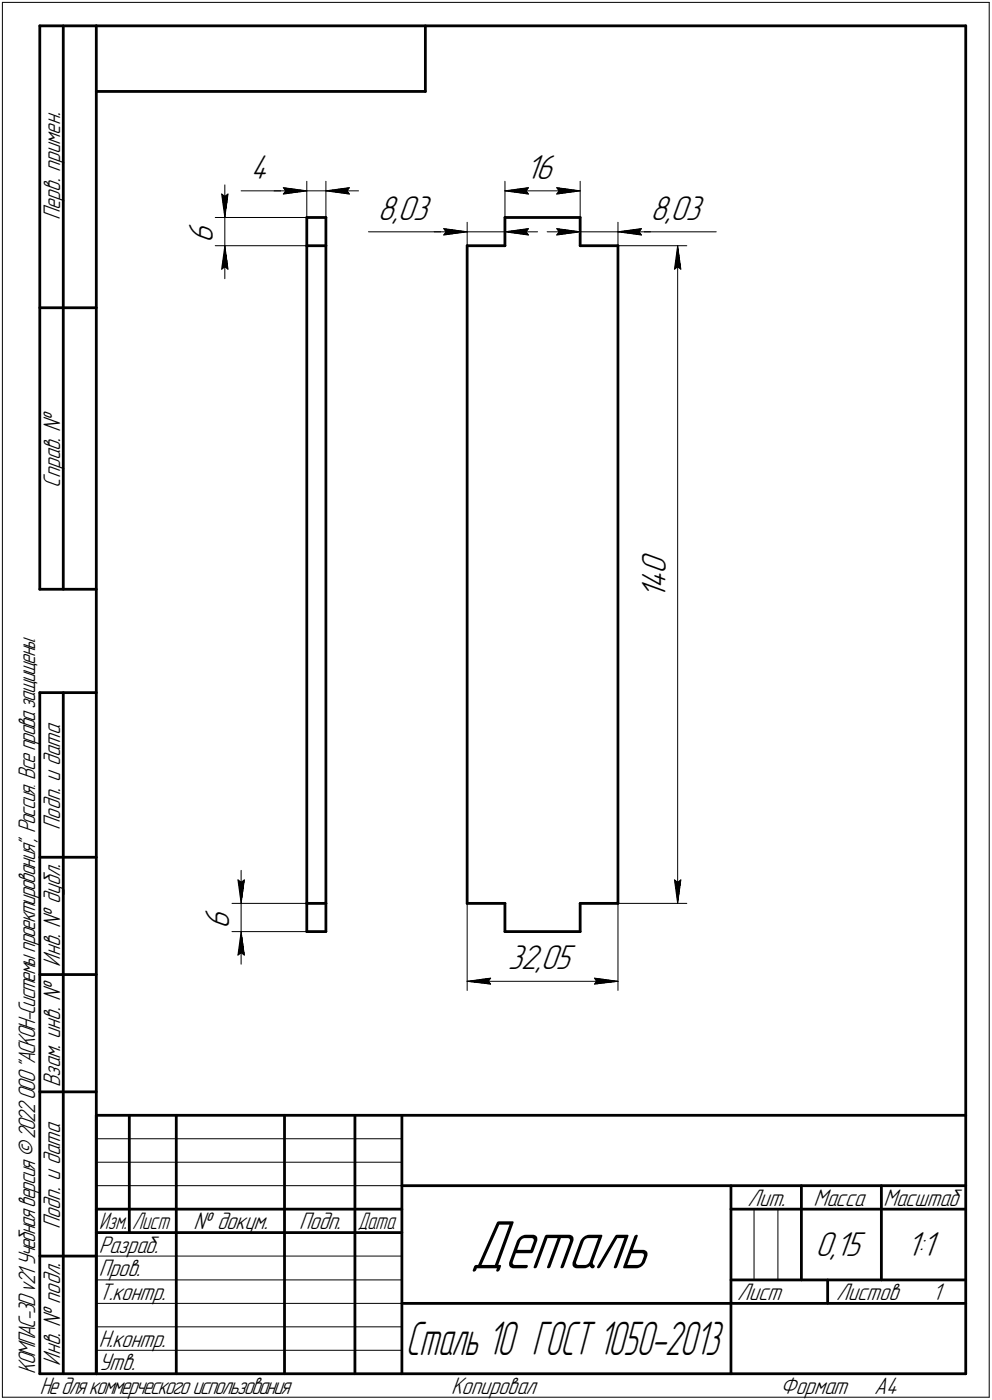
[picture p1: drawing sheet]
<svg xmlns="http://www.w3.org/2000/svg" width="211mm" height="298mm" viewBox="0 0 211 298" stroke-linecap="round" stroke-linejoin="round" font-family="sans-serif">
<g fill="none" stroke="#000" stroke-width=".59">
<path d="M8.5 5.5v120zM8.5 5.5h12zM13.5 5.5v120zM20.5 5.5v287zM20.5 5.5h185zM20.5 19.5h70zM90.5 5.5v14zM205.5 5.5v287zM65.3 52.3v140.1zM65.3 46.3v6zM65.3 52.3h4zM65.3 46.3h4z"/>
<path d="M69.3 52.3v140.1zM69.3 46.3v6zM99.4 52.3v140.1zM99.4 52.3h8zM107.4 46.3v6zM107.4 46.3h16zM123.4 52.3h8.1zM123.4 46.3v6zM131.5 52.3v140.1zM8.5 65.5h12zM8.5 125.5h12zM8.5 147.5v145z"/>
<path d="M8.5 147.5h12zM13.5 147.5v145zM8.5 182.5h12zM65.3 192.4h4zM65.3 198.4h4zM65.3 192.4v6zM69.3 192.4v6zM99.4 192.4h8zM107.4 198.4h16zM107.4 192.4v6zM123.4 192.4h8.1zM123.4 192.4v6z"/>
<path d="M8.5 207.5h12zM8.5 232.5h12zM20.5 237.5h185zM20.5 237.5v55zM27.5 237.5v25zM37.5 237.5v55zM60.5 237.5v55zM75.5 237.5v55zM85.5 237.5v55zM20.5 257.5h65zM85.5 252.5h120zM155.5 252.5v40z"/>
<path d="M155.5 257.5h15zM170.5 252.5v20zM170.5 257.5h35zM187.5 252.5v20zM8.5 267.5h12zM20.5 262.5h65zM85.5 277.5h70zM155.5 277.5h50zM155.5 272.5h50zM176.1 272.5v5zM8.5 292.5h12zM20.5 292.5h185z"/>
</g>
<g fill="none" stroke="#000" stroke-width=".21">
<path d="M.5 .5v297zM.5 .5h210zM210.5 .5v297zM47.8 39.4v6.9zM60.3 40l5 .6zM60.3 40l.5 .6zM65.3 38.6v7.7zM69.3 38.6v7.7zM74.3 40l-.5 .6zM107.4 38.6v7.7zM112.4 40l-.5 .6zM118.4 40l.6 .6z"/>
<path d="M118.4 40l5 .6zM123.4 38.6v7.7zM45.8 46.3h19.5zM45.8 52.3h19.5zM47.2 41.3l.6 .5zM47.2 41.3l.6 5zM47.2 57.3l.6-.5zM47.8 41.8l.7-.5zM47.8 52.3l-.6 5zM47.8 56.8l.7 .5zM47.8 52.3l.7 5zM47.8 52.3v7.1z"/>
<path d="M47.8 46.3v6zM48.5 41.3l-.7 5zM51.3 40.6h9zM58.3 40.6h7zM60.3 40.6h5zM60.3 41.3l5-.7zM60.8 40.6l-.5 .7zM65.3 40.6h4zM69.3 40.6l5 .7zM69.3 40.6l5-.6zM69.3 40.6h7zM73.8 40.6l.5 .7z"/>
<path d="M78.4 49.4h16zM92.4 49.4h7zM94.4 49.4h5zM94.4 48.7l5 .7zM94.4 48.7l.5 .7zM94.4 50l5-.6zM94.9 49.4l-.5 .6zM99.4 47.3v5zM99.4 49.4h8zM107.4 47.3v5zM107.4 40.6l5-.6zM107.4 40.6l5 .7z"/>
<path d="M107.4 40.6h16zM107.4 49.4l5 .6zM107.4 49.4l5-.7zM107.4 49.4h7zM111.9 40.6l.5 .7zM111.9 49.4l.5 .6zM112.4 48.7l-.5 .7zM116.4 49.4h7zM118.4 41.3l5-.7zM118.4 48.7l5 .7zM118.4 48.7l.6 .7zM118.4 50l5-.6z"/>
<path d="M119 40.6l-.6 .7zM119 49.4l-.6 .6zM123.4 47.3v5zM123.4 49.4h8.1zM131.5 49.4h4.9zM131.5 47.3v5zM131.5 52.3h14.6zM131.5 49.4l5 .6zM131.5 49.4l5-.7zM131.5 49.4h6.9zM136 49.4l.5 .6zM136.4 49.4h16z"/>
<path d="M136.5 48.7l-.5 .7zM143.5 57.3l.7-.5zM144.2 52.3l.7 5zM144.2 56.8l.7 .5zM144.2 52.3l-.7 5zM144.2 52.3v140.1zM49.4 192.4h15.9zM49.4 198.4h15.9zM50.6 187.4l.7 .5zM50.6 187.4l.7 5zM51.3 187.9l.7-.5zM51.3 185.3v7.1z"/>
<path d="M51.3 198.4l-.7 5zM51.3 198.4l.7 5zM51.3 198.4v6.9zM51.3 192.4v6zM52 187.4l-.7 5zM99.4 192.4v18.5zM131.5 192.4v18.5zM131.5 192.4h14.6zM143.5 187.4l.7 5zM143.5 187.4l.7 .5zM144.2 187.9l.7-.5zM144.9 187.4l-.7 5z"/>
<path d="M50.6 203.4l.7-.5zM51.3 202.9l.7 .5zM99.4 209l5-.7zM99.4 209l5 .5zM99.4 209h32.1zM103.9 209l.5 .5zM104.4 208.3l-.5 .7zM126.5 209.5l5-.5zM126.5 208.3l.4 .7zM126.5 208.3l5 .7zM126.9 209l-.4 .5zM20.5 247.5h65z"/>
<path d="M20.5 252.5h65zM20.5 242.5h65zM160.4 257.5v15zM165.5 257.5v15zM20.5 267.5h65zM20.5 272.5h65zM20.5 277.5h65zM.5 297.5h210zM20.5 282.5h65zM20.5 287.5h65z"/>
</g>
<g fill="#fff" stroke="#fff" stroke-width=".21">
<path d="M53.3 32.5h5zM53.3 32.6h5zM53.3 32.7h5zM53.3 32.8h5zM53.3 32.9h5zM53.3 32.9h5zM53.3 33h5zM53.3 33.1h5zM53.3 33.2h5zM53.3 33.3h5zM53.3 33.4h5zM53.3 33.4h5zM53.3 33.5h5zM53.3 33.6h5zM53.3 33.7h5zM53.3 33.8h5zM53.3 33.9h5zM53.3 34h5zM53.3 34h5zM53.3 34.1h5zM53.3 34.2h5zM53.3 34.3h5zM53.3 34.4h5zM53.3 34.5h5zM53.3 34.5h5zM53.3 34.6h5zM53.3 34.7h5zM53.3 34.8h5zM53.3 34.9h5zM53.3 35h5zM53.3 35.1h5zM53.3 35.1h5zM53.3 35.2h5zM53.3 35.3h5zM53.3 35.4h5zM53.3 35.5h5zM53.3 35.6h5zM53.3 35.6h5zM53.3 35.7h5zM53.3 35.8h5zM53.3 35.9h5zM53.3 36h5zM53.3 36.1h5zM53.3 36.2h5zM53.3 36.2h5zM53.3 36.3h5zM53.3 36.4h5zM53.3 36.5h5zM53.3 36.6h5zM53.3 36.7h5zM53.3 36.7h5zM53.3 36.8h5zM53.3 36.9h5zM53.3 37h5zM53.3 37.1h5zM53.3 37.2h5zM53.3 37.3h5zM53.3 37.3h5zM53.3 37.4h5zM53.3 37.5h5zM53.3 37.6h5zM53.3 37.7h5zM53.3 37.8h5zM53.3 37.8h5zM53.3 37.9h5zM53.3 38h5zM53.3 38.1h5zM53.3 38.2h5zM53.3 38.3h5zM53.3 38.4h5zM53.3 38.4h5zM53.3 38.5h5zM53.3 38.6h5zM53.3 38.7h5zM53.3 38.8h5zM53.3 38.9h5zM53.3 38.9h5zM53.3 39h5zM53.3 39.1h5zM53.3 39.2h5zM53.3 39.3h5zM53.3 39.4h5zM53.3 39.5h5zM53.3 39.5h5z"/>
<path d="M59.9 39.5h.6zM59.9 39.5h1.2zM59.9 39.6h1.8zM59.9 39.7h2.4zM59.9 39.8h3zM59.9 39.9h3.6zM59.9 40h3.9zM59.9 40h4zM59.9 40.1h4.2zM59.9 40.2h4.4zM59.9 40.3h4.6zM59.9 40.4h4.8zM59.9 40.5h5zM59.9 40.6h5.2zM59.9 40.6h5.4zM59.9 40.7h5.2zM59.9 40.8h5zM59.9 40.9h4.8zM59.9 41h4.6zM59.9 41.1h4.4zM59.9 41.1h4.2zM59.9 41.2h4zM59.9 41.3h3.9zM59.9 41.4h3.6zM59.9 41.5h2.9zM59.9 41.6h2.2zM59.9 41.7h1.5zM59.9 41.7h.7z"/>
<path d="M74.3 39.5h.5zM73.7 39.5h1.1zM73 39.6h1.8zM72.4 39.7h2.4zM71.8 39.8h3zM71.1 39.9h3.7zM71 40h3.8zM70.8 40h4zM70.5 40.1h4.3zM70.4 40.2h4.4zM70.2 40.3h4.6zM69.9 40.4h4.9zM69.8 40.5h5zM69.6 40.6h5.2zM69.3 40.6h5.5zM69.6 40.7h5.2zM69.8 40.8h5zM69.9 40.9h4.9zM70.2 41h4.6zM70.4 41.1h4.4zM70.5 41.1h4.3zM70.8 41.2h4zM71 41.3h3.8zM71.1 41.4h3.7zM71.9 41.5h2.9zM72.6 41.6h2.2zM73.4 41.7h1.4zM74.2 41.7h.6z"/>
<path d="M39.7 46.8h7.1zM39.7 46.9h7.1zM39.7 47h7.1zM39.7 47.1h7.1zM39.7 47.2h7.1zM39.7 47.2h7.1zM39.7 47.3h7.1zM39.7 47.4h7.1zM39.7 47.5h7.1zM39.7 47.6h7.1zM39.7 47.7h7.1zM39.7 47.8h7.1zM39.7 47.8h7.1zM39.7 47.9h7.1zM39.7 48h7.1zM39.7 48.1h7.1zM39.7 48.2h7.1zM39.7 48.3h7.1zM39.7 48.3h7.1zM39.7 48.4h7.1zM39.7 48.5h7.1zM39.7 48.6h7.1zM39.7 48.7h7.1zM39.7 48.8h7.1zM39.7 48.9h7.1zM39.7 48.9h7.1zM39.7 49h7.1zM39.7 49.1h7.1zM39.7 49.2h7.1zM39.7 49.3h7.1zM39.7 49.4h7.1zM39.7 49.4h7.1zM39.7 49.5h7.1zM39.7 49.6h7.1zM39.7 49.7h7.1zM39.7 49.8h7.1zM39.7 49.9h7.1zM39.7 50h7.1zM39.7 50h7.1zM39.7 50.1h7.1zM39.7 50.2h7.1zM39.7 50.3h7.1zM39.7 50.4h7.1zM39.7 50.5h7.1zM39.7 50.5h7.1zM39.7 50.6h7.1zM39.7 50.7h7.1zM39.7 50.8h7.1zM39.7 50.9h7.1zM39.7 51h7.1zM39.7 51.1h7.1zM39.7 51.1h7.1zM39.7 51.2h7.1zM39.7 51.3h7.1zM39.7 51.4h7.1zM39.7 51.5h7.1zM39.7 51.6h7.1zM39.7 51.6h7.1zM39.7 51.7h7.1z"/>
<path d="M46.6 40.8h2.4zM46.7 40.9h2.3zM46.7 41h2.3zM46.7 41.1h2.3zM46.7 41.1h2.3zM46.7 41.2h2.3zM46.7 41.3h2.3zM46.7 41.4h2.3zM46.7 41.5h2.3zM46.7 41.6h2.2zM46.7 41.7h2.2zM46.7 41.7h2.2zM46.7 41.8h2.2zM46.7 41.9h2.2zM46.7 42h2.2zM46.8 42.1h2.1zM46.8 42.2h2.1zM46.8 42.2h2.1zM46.8 42.3h2.1zM46.8 42.4h2.1zM46.8 42.5h2.1zM46.8 42.6h2.1zM46.8 42.7h2.1zM46.9 42.8h2zM46.9 42.8h2zM46.9 42.9h2zM46.9 43h2zM46.9 43.1h1.9zM46.9 43.2h1.9zM46.9 43.3h1.9zM47 43.3h1.8zM47 43.4h1.8zM47 43.5h1.8zM47 43.6h1.8zM47 43.7h1.8zM47 43.8h1.8zM47 43.9h1.7zM47.1 43.9h1.6zM47.1 44h1.6zM47.1 44.1h1.6zM47.1 44.2h1.6zM47.1 44.3h1.6zM47.1 44.4h1.6zM47.1 44.4h1.6zM47.1 44.5h1.5zM47.2 44.6h1.4zM47.2 44.7h1.4zM47.2 44.8h1.3zM47.2 44.9h1.3zM47.3 45h1.1zM47.3 45h1.1zM47.3 45.1h1zM47.4 45.2h.9zM47.4 45.3h.9zM47.5 45.4h.8zM47.5 45.5h.8zM47.6 45.6h.6zM47.6 45.6h.6zM47.6 45.7h.5zM47.7 45.8h.4zM47.7 45.9h.4zM47.8 46h.2zM47.8 46.1h.2z"/>
<path d="M47.8 52.6h.2zM47.8 52.7h.2zM47.7 52.7h.4zM47.7 52.8h.4zM47.6 52.9h.5zM47.6 53h.6zM47.6 53.1h.6zM47.5 53.2h.8zM47.5 53.3h.8zM47.4 53.3h.9zM47.4 53.4h.9zM47.3 53.5h1zM47.3 53.6h1.1zM47.3 53.7h1.1zM47.2 53.8h1.3zM47.2 53.8h1.3zM47.2 53.9h1.4zM47.2 54h1.4zM47.1 54.1h1.5zM47.1 54.2h1.6zM47.1 54.3h1.6zM47.1 54.4h1.6zM47.1 54.4h1.6zM47.1 54.5h1.6zM47.1 54.6h1.6zM47.1 54.7h1.6zM47 54.8h1.7zM47 54.9h1.8zM47 54.9h1.8zM47 55h1.8zM47 55.1h1.8zM47 55.2h1.8zM47 55.3h1.8zM46.9 55.4h1.9zM46.9 55.5h1.9zM46.9 55.5h1.9zM46.9 55.6h2zM46.9 55.7h2zM46.9 55.8h2zM46.9 55.9h2zM46.8 56h2.1zM46.8 56h2.1zM46.8 56.1h2.1zM46.8 56.2h2.1zM46.8 56.3h2.1zM46.8 56.4h2.1zM46.8 56.5h2.1zM46.8 56.6h2.1zM46.7 56.6h2.2zM46.7 56.7h2.2zM46.7 56.8h2.2zM46.7 56.9h2.2zM46.7 57h2.2zM46.7 57.1h2.2zM46.7 57.1h2.3zM46.7 57.2h2.3zM46.7 57.3h2.3zM46.7 57.4h2.3zM46.7 57.5h2.3zM46.7 57.6h2.3zM46.7 57.7h2.3zM46.7 57.7h2.3z"/>
<path d="M43.2 192.9h7.1zM43.2 193h7.1zM43.2 193h7.1zM43.2 193.1h7.1zM43.2 193.2h7.1zM43.2 193.3h7.1zM43.2 193.4h7.1zM43.2 193.5h7.1zM43.2 193.5h7.1zM43.2 193.6h7.1zM43.2 193.7h7.1zM43.2 193.8h7.1zM43.2 193.9h7.1zM43.2 194h7.1zM43.2 194.1h7.1zM43.2 194.1h7.1zM43.2 194.2h7.1zM43.2 194.3h7.1zM43.2 194.4h7.1zM43.2 194.5h7.1zM43.2 194.6h7.1zM43.2 194.6h7.1zM43.2 194.7h7.1zM43.2 194.8h7.1zM43.2 194.9h7.1zM43.2 195h7.1zM43.2 195.1h7.1zM43.2 195.2h7.1zM43.2 195.2h7.1zM43.2 195.3h7.1zM43.2 195.4h7.1zM43.2 195.5h7.1zM43.2 195.6h7.1zM43.2 195.7h7.1zM43.2 195.7h7.1zM43.2 195.8h7.1zM43.2 195.9h7.1zM43.2 196h7.1zM43.2 196.1h7.1zM43.2 196.2h7.1zM43.2 196.3h7.1zM43.2 196.3h7.1zM43.2 196.4h7.1zM43.2 196.5h7.1zM43.2 196.6h7.1zM43.2 196.7h7.1zM43.2 196.8h7.1zM43.2 196.8h7.1zM43.2 196.9h7.1zM43.2 197h7.1zM43.2 197.1h7.1zM43.2 197.2h7.1zM43.2 197.3h7.1zM43.2 197.4h7.1zM43.2 197.4h7.1zM43.2 197.5h7.1zM43.2 197.6h7.1zM43.2 197.7h7.1zM43.2 197.8h7.1z"/>
<path d="M50.1 186.9h2.5zM50.2 186.9h2.4zM50.2 187h2.4zM50.2 187.1h2.4zM50.2 187.2h2.4zM50.2 187.3h2.4zM50.2 187.4h2.4zM50.2 187.5h2.4zM50.2 187.5h2.3zM50.3 187.6h2.2zM50.3 187.7h2.2zM50.3 187.8h2.2zM50.3 187.9h2.2zM50.3 188h2.2zM50.3 188h2.2zM50.3 188.1h2.1zM50.3 188.2h2.1zM50.3 188.3h2.1zM50.4 188.4h2zM50.4 188.5h2zM50.4 188.6h2zM50.4 188.6h2zM50.4 188.7h1.9zM50.4 188.8h1.9zM50.4 188.9h1.9zM50.4 189h1.9zM50.4 189.1h1.9zM50.5 189.1h1.8zM50.5 189.2h1.8zM50.5 189.3h1.8zM50.5 189.4h1.7zM50.5 189.5h1.7zM50.5 189.6h1.7zM50.5 189.7h1.7zM50.5 189.7h1.7zM50.5 189.8h1.7zM50.5 189.9h1.7zM50.5 190h1.7zM50.5 190.1h1.7zM50.5 190.2h1.7zM50.5 190.2h1.7zM50.5 190.3h1.7zM50.5 190.4h1.7zM50.5 190.5h1.7zM50.5 190.6h1.6zM50.6 190.7h1.5zM50.6 190.8h1.5zM50.7 190.8h1.3zM50.7 190.9h1.3zM50.8 191h1.1zM50.8 191.1h1.1zM50.8 191.2h1zM50.9 191.3h.9zM50.9 191.3h.9zM51 191.4h.7zM51 191.5h.7zM51.1 191.6h.5zM51.1 191.7h.5zM51.1 191.8h.5zM51.1 191.9h.5zM51.1 191.9h.5zM51.2 192h.3zM51.2 192.1h.3z"/>
<path d="M51.2 198.6h.3zM51.2 198.7h.3zM51.1 198.8h.5zM51.1 198.9h.5zM51.1 199h.5zM51.1 199.1h.5zM51.1 199.1h.5zM51 199.2h.7zM51 199.3h.7zM50.9 199.4h.9zM50.9 199.5h.9zM50.8 199.6h1zM50.8 199.6h1.1zM50.8 199.7h1.1zM50.7 199.8h1.3zM50.7 199.9h1.3zM50.6 200h1.5zM50.6 200.1h1.5zM50.5 200.2h1.6zM50.5 200.2h1.7zM50.5 200.3h1.7zM50.5 200.4h1.7zM50.5 200.5h1.7zM50.5 200.6h1.7zM50.5 200.7h1.7zM50.5 200.7h1.7zM50.5 200.8h1.7zM50.5 200.9h1.7zM50.5 201h1.7zM50.5 201.1h1.7zM50.5 201.2h1.7zM50.5 201.3h1.7zM50.5 201.3h1.7zM50.5 201.4h1.8zM50.5 201.5h1.8zM50.5 201.6h1.8zM50.4 201.7h1.9zM50.4 201.8h1.9zM50.4 201.8h1.9zM50.4 201.9h1.9zM50.4 202h1.9zM50.4 202.1h2zM50.4 202.2h2zM50.4 202.3h2zM50.4 202.4h2zM50.3 202.4h2.1zM50.3 202.5h2.1zM50.3 202.6h2.1zM50.3 202.7h2.2zM50.3 202.8h2.2zM50.3 202.9h2.2zM50.3 202.9h2.2zM50.3 203h2.2zM50.3 203.1h2.2zM50.2 203.2h2.3zM50.2 203.3h2.4zM50.2 203.4h2.4zM50.2 203.5h2.4zM50.2 203.5h2.4zM50.2 203.6h2.4zM50.2 203.7h2.4zM50.2 203.8h2.4z"/>
<path d="M111.8 32.5h7.2zM111.8 32.6h7.2zM111.8 32.7h7.2zM111.8 32.8h7.2zM111.8 32.9h7.2zM111.8 32.9h7.2zM111.8 33h7.2zM111.8 33.1h7.2zM111.8 33.2h7.2zM111.8 33.3h7.2zM111.8 33.4h7.2zM111.8 33.4h7.2zM111.8 33.5h7.2zM111.8 33.6h7.2zM111.8 33.7h7.2zM111.8 33.8h7.2zM111.8 33.9h7.2zM111.8 34h7.2zM111.8 34h7.2zM111.8 34.1h7.2zM111.8 34.2h7.2zM111.8 34.3h7.2zM111.8 34.4h7.2zM111.8 34.5h7.2zM111.8 34.5h7.2zM111.8 34.6h7.2zM111.8 34.7h7.2zM111.8 34.8h7.2zM111.8 34.9h7.2zM111.8 35h7.2zM111.8 35.1h7.2zM111.8 35.1h7.2zM111.8 35.2h7.2zM111.8 35.3h7.2zM111.8 35.4h7.2zM111.8 35.5h7.2zM111.8 35.6h7.2zM111.8 35.6h7.2zM111.8 35.7h7.2zM111.8 35.8h7.2zM111.8 35.9h7.2zM111.8 36h7.2zM111.8 36.1h7.2zM111.8 36.2h7.2zM111.8 36.2h7.2zM111.8 36.3h7.2zM111.8 36.4h7.2zM111.8 36.5h7.2zM111.8 36.6h7.2zM111.8 36.7h7.2zM111.8 36.7h7.2zM111.8 36.8h7.2zM111.8 36.9h7.2zM111.8 37h7.2zM111.8 37.1h7.2zM111.8 37.2h7.2zM111.8 37.3h7.2zM111.8 37.3h7.2zM111.8 37.4h7.2zM111.8 37.5h7.2zM111.8 37.6h7.2zM111.8 37.7h7.2zM111.8 37.8h7.2zM111.8 37.8h7.2zM111.8 37.9h7.2zM111.8 38h7.2zM111.8 38.1h7.2zM111.8 38.2h7.2zM111.8 38.3h7.2zM111.8 38.4h7.2zM111.8 38.4h7.2zM111.8 38.5h7.2zM111.8 38.6h7.2zM111.8 38.7h7.2zM111.8 38.8h7.2zM111.8 38.9h7.2zM111.8 38.9h7.2zM111.8 39h7.2zM111.8 39.1h7.2zM111.8 39.2h7.2zM111.8 39.3h7.2zM111.8 39.4h7.2zM111.8 39.5h7.2zM111.8 39.5h7.2z"/>
<path d="M112.4 39.5h.5zM111.8 39.5h1.1zM111.1 39.6h1.8zM110.5 39.7h2.4zM109.9 39.8h3zM109.2 39.9h3.7zM109.1 40h3.8zM108.9 40h4zM108.6 40.1h4.3zM108.5 40.2h4.4zM108.3 40.3h4.6zM108 40.4h4.9zM107.9 40.5h5zM107.7 40.6h5.2zM107.4 40.6h5.5zM107.7 40.7h5.2zM107.9 40.8h5zM108 40.9h4.9zM108.3 41h4.6zM108.5 41.1h4.4zM108.6 41.1h4.3zM108.9 41.2h4zM109.1 41.3h3.8zM109.2 41.4h3.7zM110 41.5h2.9zM110.7 41.6h2.2zM111.5 41.7h1.4zM112.3 41.7h.6z"/>
<path d="M117.9 39.5h.7zM117.9 39.5h1.3zM117.9 39.6h1.9zM117.9 39.7h2.6zM117.9 39.8h3.2zM117.9 39.9h3.8zM117.9 40h4zM117.9 40h4.2zM117.9 40.1h4.4zM117.9 40.2h4.6zM117.9 40.3h4.8zM117.9 40.4h5zM117.9 40.5h5.2zM117.9 40.6h5.4zM117.9 40.6h5.5zM117.9 40.7h5.4zM117.9 40.8h5.2zM117.9 40.9h5zM117.9 41h4.8zM117.9 41.1h4.6zM117.9 41.1h4.4zM117.9 41.2h4.2zM117.9 41.3h4zM117.9 41.4h3.8zM117.9 41.5h3.1zM117.9 41.6h2.3zM117.9 41.7h1.6zM117.9 41.7h.8z"/>
<path d="M108 200.8h14.9zM108 200.9h14.9zM108 201h14.9zM108 201.1h14.9zM108 201.2h14.9zM108 201.3h14.9zM108 201.3h14.9zM108 201.4h14.9zM108 201.5h14.9zM108 201.6h14.9zM108 201.7h14.9zM108 201.8h14.9zM108 201.8h14.9zM108 201.9h14.9zM108 202h14.9zM108 202.1h14.9zM108 202.2h14.9zM108 202.3h14.9zM108 202.4h14.9zM108 202.4h14.9zM108 202.5h14.9zM108 202.6h14.9zM108 202.7h14.9zM108 202.8h14.9zM108 202.9h14.9zM108 202.9h14.9zM108 203h14.9zM108 203.1h14.9zM108 203.2h14.9zM108 203.3h14.9zM108 203.4h14.9zM108 203.5h14.9zM108 203.5h14.9zM108 203.6h14.9zM108 203.7h14.9zM108 203.8h14.9zM108 203.9h14.9zM108 204h14.9zM108 204h14.9zM108 204.1h14.9zM108 204.2h14.9zM108 204.3h14.9zM108 204.4h14.9zM108 204.5h14.9zM108 204.6h14.9zM108 204.6h14.9zM108 204.7h14.9zM108 204.8h14.9zM108 204.9h14.9zM108 205h14.9zM108 205.1h14.9zM108 205.1h14.9zM108 205.2h14.9zM108 205.3h14.9zM108 205.4h14.9zM108 205.5h14.9zM108 205.6h14.9zM108 205.7h14.9zM108 205.7h14.9zM108 205.8h14.9zM108 205.9h14.9zM108 206h14.9zM108 206.1h14.9zM108 206.2h14.9zM108 206.2h14.9zM108 206.3h14.9zM108 206.4h14.9zM108 206.5h14.9zM108 206.6h14.9zM108 206.7h14.9zM108 206.8h14.9zM108 206.8h14.9zM108 206.9h14.9zM108 207h14.9zM108 207.1h14.9zM108 207.2h14.9zM108 207.3h14.9zM108 207.3h14.9zM108 207.4h14.9zM108 207.5h14.9zM108 207.6h14.9zM108 207.7h14.9zM108 207.8h14.9zM108 207.9h14.9z"/>
<path d="M104.3 207.8h.6zM103.7 207.9h1.2zM103 207.9h1.9zM102.4 208h2.5zM101.9 208.1h3zM101.2 208.2h3.7zM101 208.3h3.9zM100.8 208.4h4.1zM100.6 208.4h4.3zM100.4 208.5h4.5zM100.2 208.6h4.7zM100 208.7h4.9zM99.8 208.8h5.1zM99.7 208.9h5.2zM99.4 209h5.5zM99.7 209h5.2zM99.9 209.1h5zM100.1 209.2h4.8zM100.3 209.3h4.6zM100.6 209.4h4.3zM100.8 209.5h4.1zM101 209.5h3.9zM101.2 209.6h3.7zM101.9 209.7h3zM102.4 209.8h2.5zM103 209.9h1.9zM103.7 210h1.2zM104.3 210.1h.6z"/>
<path d="M126 207.8h.7zM126 207.9h1.3zM126 207.9h1.8zM126 208h2.5zM126 208.1h3.1zM126 208.2h3.7zM126 208.3h4zM126 208.4h4.1zM126 208.4h4.3zM126 208.5h4.6zM126 208.6h4.7zM126 208.7h4.9zM126 208.8h5.1zM126 208.9h5.3zM126 209h5.5zM126 209h5.3zM126 209.1h5.1zM126 209.2h4.9zM126 209.3h4.6zM126 209.4h4.4zM126 209.5h4.2zM126 209.5h4zM126 209.6h3.7zM126 209.7h3.1zM126 209.8h2.5zM126 209.9h1.8zM126 210h1.3zM126 210.1h.7z"/>
<path d="M80.4 41.2h12.1zM80.4 41.3h12.1zM80.4 41.4h12.1zM80.4 41.5h12.1zM80.4 41.6h12.1zM80.4 41.7h12.1zM80.4 41.7h12.1zM80.4 41.8h12.1zM80.4 41.9h12.1zM80.4 42h12.1zM80.4 42.1h12.1zM80.4 42.2h12.1zM80.4 42.2h12.1zM80.4 42.3h12.1zM80.4 42.4h12.1zM80.4 42.5h12.1zM80.4 42.6h12.1zM80.4 42.7h12.1zM80.4 42.8h12.1zM80.4 42.8h12.1zM80.4 42.9h12.1zM80.4 43h12.1zM80.4 43.1h12.1zM80.4 43.2h12.1zM80.4 43.3h12.1zM80.4 43.3h12.1zM80.4 43.4h12.1zM80.4 43.5h12.1zM80.4 43.6h12.1zM80.4 43.7h12.1zM80.4 43.8h12.1zM80.4 43.9h12.1zM80.4 43.9h12.1zM80.4 44h12.1zM80.4 44.1h12.1zM80.4 44.2h12.1zM80.4 44.3h12.1zM80.4 44.4h12.1zM80.4 44.4h12.1zM80.4 44.5h12.1zM80.4 44.6h12.1zM80.4 44.7h12.1zM80.4 44.8h12.1zM80.4 44.9h12.1zM80.4 45h12.1zM80.4 45h12.1zM80.4 45.1h12.1zM80.4 45.2h12.1zM80.4 45.3h12.1zM80.4 45.4h12.1zM80.4 45.5h12.1zM80.4 45.6h12.1zM80.4 45.6h12.1zM80.4 45.7h12.1zM80.4 45.8h12.1zM80.4 45.9h12.1zM80.4 46h12.1zM80.4 46.1h12.1zM80.4 46.1h12.1zM80.4 46.2h12.1zM80.4 46.3h12.1zM80.4 46.4h12.1zM80.4 46.5h12.1zM80.4 46.6h12.1zM80.4 46.7h12.1zM80.4 46.7h12.1zM80.4 46.8h12.1zM80.4 46.9h12.1zM80.4 47h12.1zM80.4 47.1h12.1zM80.4 47.2h12.1zM80.4 47.2h12.1zM80.4 47.3h12.1zM80.4 47.4h12.1zM80.4 47.5h12.1zM80.4 47.6h12.1zM80.4 47.7h12.1zM80.4 47.8h12.1zM80.4 47.8h12.1zM80.4 47.9h12.1zM80.4 48h12.1zM80.4 48.1h12.1zM80.4 48.2h12.1zM80.4 48.3h12.1z"/>
<path d="M93.9 48.2h.7zM93.9 48.3h1.3zM93.9 48.3h1.9zM93.9 48.4h2.5zM93.9 48.5h3.1zM93.9 48.6h3.7zM93.9 48.7h4zM93.9 48.8h4.1zM93.9 48.9h4.3zM93.9 48.9h4.6zM93.9 49h4.7zM93.9 49.1h4.9zM93.9 49.2h5.2zM93.9 49.3h5.3zM93.9 49.4h5.5zM93.9 49.4h5.3zM93.9 49.5h5.2zM93.9 49.6h4.9zM93.9 49.7h4.7zM93.9 49.8h4.6zM93.9 49.9h4.3zM93.9 50h4.1zM93.9 50h4zM93.9 50.1h3.7zM93.9 50.2h3zM93.9 50.3h2.3zM93.9 50.4h1.5zM93.9 50.5h.8z"/>
<path d="M112.4 48.2h.5zM111.8 48.3h1.1zM111.1 48.3h1.8zM110.5 48.4h2.4zM109.9 48.5h3zM109.2 48.6h3.7zM109.1 48.7h3.8zM108.9 48.8h4zM108.6 48.9h4.3zM108.5 48.9h4.4zM108.3 49h4.6zM108 49.1h4.9zM107.9 49.2h5zM107.7 49.3h5.2zM107.4 49.4h5.5zM107.7 49.4h5.2zM107.9 49.5h5zM108 49.6h4.9zM108.3 49.7h4.6zM108.5 49.8h4.4zM108.6 49.9h4.3zM108.9 50h4zM109.1 50h3.8zM109.2 50.1h3.7zM110 50.2h2.9zM110.7 50.3h2.2zM111.5 50.4h1.4zM112.3 50.5h.6z"/>
<path d="M138.4 41.2h12.1zM138.4 41.3h12.1zM138.4 41.4h12.1zM138.4 41.5h12.1zM138.4 41.6h12.1zM138.4 41.7h12.1zM138.4 41.7h12.1zM138.4 41.8h12.1zM138.4 41.9h12.1zM138.4 42h12.1zM138.4 42.1h12.1zM138.4 42.2h12.1zM138.4 42.2h12.1zM138.4 42.3h12.1zM138.4 42.4h12.1zM138.4 42.5h12.1zM138.4 42.6h12.1zM138.4 42.7h12.1zM138.4 42.8h12.1zM138.4 42.8h12.1zM138.4 42.9h12.1zM138.4 43h12.1zM138.4 43.1h12.1zM138.4 43.2h12.1zM138.4 43.3h12.1zM138.4 43.3h12.1zM138.4 43.4h12.1zM138.4 43.5h12.1zM138.4 43.6h12.1zM138.4 43.7h12.1zM138.4 43.8h12.1zM138.4 43.9h12.1zM138.4 43.9h12.1zM138.4 44h12.1zM138.4 44.1h12.1zM138.4 44.2h12.1zM138.4 44.3h12.1zM138.4 44.4h12.1zM138.4 44.4h12.1zM138.4 44.5h12.1zM138.4 44.6h12.1zM138.4 44.7h12.1zM138.4 44.8h12.1zM138.4 44.9h12.1zM138.4 45h12.1zM138.4 45h12.1zM138.4 45.1h12.1zM138.4 45.2h12.1zM138.4 45.3h12.1zM138.4 45.4h12.1zM138.4 45.5h12.1zM138.4 45.6h12.1zM138.4 45.6h12.1zM138.4 45.7h12.1zM138.4 45.8h12.1zM138.4 45.9h12.1zM138.4 46h12.1zM138.4 46.1h12.1zM138.4 46.1h12.1zM138.4 46.2h12.1zM138.4 46.3h12.1zM138.4 46.4h12.1zM138.4 46.5h12.1zM138.4 46.6h12.1zM138.4 46.7h12.1zM138.4 46.7h12.1zM138.4 46.8h12.1zM138.4 46.9h12.1zM138.4 47h12.1zM138.4 47.1h12.1zM138.4 47.2h12.1zM138.4 47.2h12.1zM138.4 47.3h12.1zM138.4 47.4h12.1zM138.4 47.5h12.1zM138.4 47.6h12.1zM138.4 47.7h12.1zM138.4 47.8h12.1zM138.4 47.8h12.1zM138.4 47.9h12.1zM138.4 48h12.1zM138.4 48.1h12.1zM138.4 48.2h12.1zM138.4 48.3h12.1z"/>
<path d="M117.9 48.2h.7zM117.9 48.3h1.3zM117.9 48.3h1.9zM117.9 48.4h2.6zM117.9 48.5h3.2zM117.9 48.6h3.8zM117.9 48.7h4zM117.9 48.8h4.2zM117.9 48.9h4.4zM117.9 48.9h4.6zM117.9 49h4.8zM117.9 49.1h5zM117.9 49.2h5.2zM117.9 49.3h5.4zM117.9 49.4h5.5zM117.9 49.4h5.4zM117.9 49.5h5.2zM117.9 49.6h5zM117.9 49.7h4.8zM117.9 49.8h4.6zM117.9 49.9h4.4zM117.9 50h4.2zM117.9 50h4zM117.9 50.1h3.8zM117.9 50.2h3.1zM117.9 50.3h2.3zM117.9 50.4h1.6zM117.9 50.5h.8z"/>
<path d="M136.4 48.2h.6zM135.8 48.3h1.2zM135.1 48.3h1.9zM134.5 48.4h2.5zM133.9 48.5h3.1zM133.3 48.6h3.7zM133.1 48.7h3.9zM132.9 48.8h4.1zM132.7 48.9h4.3zM132.5 48.9h4.5zM132.3 49h4.7zM132.1 49.1h4.9zM131.9 49.2h5.1zM131.7 49.3h5.3zM131.5 49.4h5.5zM131.7 49.4h5.3zM131.9 49.5h5.1zM132.1 49.6h4.9zM132.3 49.7h4.7zM132.5 49.8h4.5zM132.7 49.9h4.3zM132.9 50h4.1zM133.1 50h3.9zM133.3 50.1h3.7zM134 50.2h3zM134.8 50.3h2.2zM135.6 50.4h1.4zM136.3 50.5h.7z"/>
<path d="M136.1 117.2h7.1zM136.1 117.3h7.1zM136.1 117.3h7.1zM136.1 117.4h7.1zM136.1 117.5h7.1zM136.1 117.6h7.1zM136.1 117.7h7.1zM136.1 117.8h7.1zM136.1 117.9h7.1zM136.1 117.9h7.1zM136.1 118h7.1zM136.1 118.1h7.1zM136.1 118.2h7.1zM136.1 118.3h7.1zM136.1 118.4h7.1zM136.1 118.4h7.1zM136.1 118.5h7.1zM136.1 118.6h7.1zM136.1 118.7h7.1zM136.1 118.8h7.1zM136.1 118.9h7.1zM136.1 119h7.1zM136.1 119h7.1zM136.1 119.1h7.1zM136.1 119.2h7.1zM136.1 119.3h7.1zM136.1 119.4h7.1zM136.1 119.5h7.1zM136.1 119.5h7.1zM136.1 119.6h7.1zM136.1 119.7h7.1zM136.1 119.8h7.1zM136.1 119.9h7.1zM136.1 120h7.1zM136.1 120.1h7.1zM136.1 120.1h7.1zM136.1 120.2h7.1zM136.1 120.3h7.1zM136.1 120.4h7.1zM136.1 120.5h7.1zM136.1 120.6h7.1zM136.1 120.6h7.1zM136.1 120.7h7.1zM136.1 120.8h7.1zM136.1 120.9h7.1zM136.1 121h7.1zM136.1 121.1h7.1zM136.1 121.2h7.1zM136.1 121.2h7.1zM136.1 121.3h7.1zM136.1 121.4h7.1zM136.1 121.5h7.1zM136.1 121.6h7.1zM136.1 121.7h7.1zM136.1 121.8h7.1zM136.1 121.8h7.1zM136.1 121.9h7.1zM136.1 122h7.1zM136.1 122.1h7.1zM136.1 122.2h7.1zM136.1 122.3h7.1zM136.1 122.3h7.1zM136.1 122.4h7.1zM136.1 122.5h7.1zM136.1 122.6h7.1zM136.1 122.7h7.1zM136.1 122.8h7.1zM136.1 122.9h7.1zM136.1 122.9h7.1zM136.1 123h7.1zM136.1 123.1h7.1zM136.1 123.2h7.1zM136.1 123.3h7.1zM136.1 123.4h7.1zM136.1 123.4h7.1zM136.1 123.5h7.1zM136.1 123.6h7.1zM136.1 123.7h7.1zM136.1 123.8h7.1zM136.1 123.9h7.1zM136.1 124h7.1zM136.1 124h7.1zM136.1 124.1h7.1zM136.1 124.2h7.1zM136.1 124.3h7.1zM136.1 124.4h7.1zM136.1 124.5h7.1zM136.1 124.5h7.1zM136.1 124.6h7.1zM136.1 124.7h7.1zM136.1 124.8h7.1zM136.1 124.9h7.1zM136.1 125h7.1zM136.1 125.1h7.1zM136.1 125.1h7.1zM136.1 125.2h7.1zM136.1 125.3h7.1zM136.1 125.4h7.1zM136.1 125.5h7.1zM136.1 125.6h7.1zM136.1 125.6h7.1zM136.1 125.7h7.1zM136.1 125.8h7.1zM136.1 125.9h7.1zM136.1 126h7.1zM136.1 126.1h7.1zM136.1 126.2h7.1zM136.1 126.2h7.1zM136.1 126.3h7.1zM136.1 126.4h7.1zM136.1 126.5h7.1zM136.1 126.6h7.1zM136.1 126.7h7.1zM136.1 126.7h7.1zM136.1 126.8h7.1zM136.1 126.9h7.1zM136.1 127h7.1zM136.1 127.1h7.1zM136.1 127.2h7.1zM136.1 127.3h7.1zM136.1 127.3h7.1zM136.1 127.4h7.1z"/>
<path d="M144.1 52.6h.3zM144.1 52.7h.3zM144 52.7h.4zM144 52.8h.4zM143.9 52.9h.5zM143.9 53h.6zM143.9 53.1h.6zM143.8 53.2h.8zM143.8 53.3h.8zM143.8 53.3h.9zM143.8 53.4h.9zM143.7 53.5h1zM143.7 53.6h1.1zM143.7 53.7h1.1zM143.6 53.8h1.3zM143.6 53.8h1.3zM143.5 53.9h1.4zM143.5 54h1.4zM143.4 54.1h1.5zM143.4 54.2h1.6zM143.4 54.3h1.6zM143.4 54.4h1.6zM143.4 54.4h1.6zM143.4 54.5h1.6zM143.4 54.6h1.6zM143.4 54.7h1.6zM143.3 54.8h1.7zM143.3 54.9h1.8zM143.3 54.9h1.8zM143.3 55h1.8zM143.3 55.1h1.8zM143.3 55.2h1.8zM143.3 55.3h1.8zM143.3 55.4h1.8zM143.3 55.5h1.8zM143.3 55.5h1.8zM143.3 55.6h1.9zM143.3 55.7h1.9zM143.3 55.8h1.9zM143.3 55.9h1.9zM143.2 56h2zM143.2 56h2zM143.2 56.1h2zM143.2 56.2h2zM143.2 56.3h2zM143.2 56.4h2.1zM143.2 56.5h2.1zM143.2 56.6h2.1zM143.1 56.6h2.2zM143.1 56.7h2.2zM143.1 56.8h2.2zM143.1 56.9h2.2zM143.1 57h2.2zM143.1 57.1h2.2zM143.1 57.1h2.3zM143 57.2h2.4zM143 57.3h2.4zM143 57.4h2.4zM143 57.5h2.4zM143 57.6h2.4zM143 57.7h2.4zM143 57.7h2.4z"/>
<path d="M142.9 186.9h2.5zM143 186.9h2.4zM143 187h2.4zM143 187.1h2.4zM143 187.2h2.4zM143 187.3h2.4zM143 187.4h2.4zM143 187.5h2.4zM143.1 187.5h2.3zM143.1 187.6h2.2zM143.1 187.7h2.2zM143.1 187.8h2.2zM143.1 187.9h2.2zM143.1 188h2.2zM143.1 188h2.2zM143.2 188.1h2.1zM143.2 188.2h2.1zM143.2 188.3h2.1zM143.2 188.4h2zM143.2 188.5h2zM143.2 188.6h2zM143.2 188.6h2zM143.2 188.7h2zM143.3 188.8h1.9zM143.3 188.9h1.9zM143.3 189h1.9zM143.3 189.1h1.9zM143.3 189.1h1.8zM143.3 189.2h1.8zM143.3 189.3h1.8zM143.3 189.4h1.8zM143.3 189.5h1.8zM143.3 189.6h1.8zM143.3 189.7h1.8zM143.3 189.7h1.8zM143.3 189.8h1.8zM143.3 189.9h1.7zM143.4 190h1.6zM143.4 190.1h1.6zM143.4 190.2h1.6zM143.4 190.2h1.6zM143.4 190.3h1.6zM143.4 190.4h1.6zM143.4 190.5h1.6zM143.4 190.6h1.5zM143.5 190.7h1.4zM143.5 190.8h1.4zM143.6 190.8h1.3zM143.6 190.9h1.3zM143.7 191h1.1zM143.7 191.1h1.1zM143.7 191.2h1zM143.8 191.3h.9zM143.8 191.3h.9zM143.8 191.4h.8zM143.8 191.5h.8zM143.9 191.6h.6zM143.9 191.7h.6zM143.9 191.8h.5zM144 191.9h.4zM144 191.9h.4zM144.1 192h.3zM144.1 192.1h.3z"/>
</g>
<g fill="#000" stroke="#000" stroke-width=".21">
<path d="M47.2 41.5h.2zM47.2 41.6h.3zM47.2 41.7h.5zM47.2 41.7h.6zM47.2 41.8h.6zM47.2 41.9h.6zM47.3 42h.5zM47.3 42.1h.5zM47.3 42.2h.5zM47.3 42.2h.5zM47.3 42.3h.5zM47.3 42.4h.5zM47.3 42.5h.5zM47.4 42.6h.4zM47.4 42.7h.4zM47.4 42.8h.4zM47.4 42.8h.4zM47.4 42.9h.4zM47.4 43h.4zM47.4 43.1h.4zM47.4 43.2h.4zM47.5 43.3h.3zM47.5 43.3h.3zM47.5 43.4h.3zM47.5 43.5h.3zM47.5 43.6h.3zM47.5 43.7h.3zM47.5 43.8h.3zM47.6 43.9h.2zM47.6 43.9h.2zM47.6 44h.2zM47.6 44.1h.2zM47.6 44.2h.2zM47.6 44.3h.2zM47.6 44.4h.2zM47.7 44.4h.1zM47.7 44.5h.1zM47.7 44.6h.1zM47.7 44.7h.1zM47.7 44.8h.1zM47.7 44.9h.1zM47.7 45h.1zM47.7 45h.1z"/>
<path d="M47.7 53.6h.1zM47.7 53.7h.1zM47.7 53.8h.1zM47.7 53.8h.1zM47.7 53.9h.1zM47.7 54h.1zM47.7 54.1h.1zM47.7 54.2h.1zM47.6 54.3h.2zM47.6 54.4h.2zM47.6 54.4h.2zM47.6 54.5h.2zM47.6 54.6h.2zM47.6 54.7h.2zM47.6 54.8h.2zM47.5 54.9h.3zM47.5 54.9h.3zM47.5 55h.3zM47.5 55.1h.3zM47.5 55.2h.3zM47.5 55.3h.3zM47.5 55.4h.3zM47.4 55.5h.4zM47.4 55.5h.4zM47.4 55.6h.4zM47.4 55.7h.4zM47.4 55.8h.4zM47.4 55.9h.4zM47.4 56h.4zM47.4 56h.4zM47.3 56.1h.5zM47.3 56.2h.5zM47.3 56.3h.5zM47.3 56.4h.5zM47.3 56.5h.5zM47.3 56.6h.5zM47.3 56.6h.5zM47.2 56.7h.6zM47.2 56.8h.6zM47.2 56.9h.6zM47.2 57h.5zM47.2 57.1h.3zM47.2 57.1h.2z"/>
<path d="M47.8 53h.2zM47.8 53.1h.2zM47.8 53.2h.2zM47.8 53.3h.2zM47.8 53.3h.2zM47.8 53.4h.2zM47.8 53.5h.2zM47.8 53.6h.3zM47.8 53.7h.3zM47.8 53.8h.3zM47.8 53.8h.3zM47.8 53.9h.3zM47.8 54h.3zM47.8 54.1h.3zM47.8 54.2h.3zM47.8 54.3h.4zM47.8 54.4h.4zM47.8 54.4h.4zM47.8 54.5h.4zM47.8 54.6h.4zM47.8 54.7h.4zM47.8 54.8h.4zM47.8 54.9h.5zM47.8 54.9h.5zM47.8 55h.5zM47.8 55.1h.5zM47.8 55.2h.5zM47.8 55.3h.5zM47.8 55.4h.5zM47.8 55.5h.5zM47.8 55.5h.5zM47.8 55.6h.5zM47.8 55.7h.5zM47.8 55.8h.5zM47.8 55.9h.5zM47.8 56h.5zM47.8 56h.5zM47.8 56.1h.6zM47.8 56.2h.6zM47.8 56.3h.6zM47.8 56.4h.6zM47.8 56.5h.6zM47.8 56.6h.6zM47.8 56.6h.6zM47.8 56.7h.7zM47.8 56.8h.7zM48 56.9h.5zM48.1 57h.4zM48.2 57.1h.3zM48.3 57.1h.2z"/>
<path d="M48.3 41.5h.2zM48.2 41.6h.3zM48.1 41.7h.4zM48 41.7h.5zM47.8 41.8h.7zM47.8 41.9h.7zM47.8 42h.6zM47.8 42.1h.6zM47.8 42.2h.6zM47.8 42.2h.6zM47.8 42.3h.6zM47.8 42.4h.6zM47.8 42.5h.6zM47.8 42.6h.5zM47.8 42.7h.5zM47.8 42.8h.5zM47.8 42.8h.5zM47.8 42.9h.5zM47.8 43h.5zM47.8 43.1h.5zM47.8 43.2h.5zM47.8 43.3h.5zM47.8 43.3h.5zM47.8 43.4h.5zM47.8 43.5h.5zM47.8 43.6h.5zM47.8 43.7h.5zM47.8 43.8h.5zM47.8 43.9h.4zM47.8 43.9h.4zM47.8 44h.4zM47.8 44.1h.4zM47.8 44.2h.4zM47.8 44.3h.4zM47.8 44.4h.4zM47.8 44.4h.3zM47.8 44.5h.3zM47.8 44.6h.3zM47.8 44.7h.3zM47.8 44.8h.3zM47.8 44.9h.3zM47.8 45h.3zM47.8 45h.3zM47.8 45.1h.2zM47.8 45.2h.2zM47.8 45.3h.2zM47.8 45.4h.2zM47.8 45.5h.2zM47.8 45.6h.2zM47.8 45.6h.2z"/>
<path d="M60.4 40h.6zM60.5 40.1h1.1zM60.5 40.2h1.7zM60.5 40.3h2.3zM60.6 40.4h2.8zM60.7 40.5h3.4zM60.8 40.6h3.9z"/>
<path d="M60.8 40.6h4.5zM60.8 40.7h3.9zM60.7 40.8h3.4zM60.6 40.9h2.8zM60.5 41h2.3zM60.5 41.1h1.7zM60.5 41.1h1.1zM60.4 41.2h.6z"/>
<path d="M69.3 40.6h4.5zM70 40.7h3.9zM70.6 40.8h3.4zM71.3 40.9h2.8zM71.9 41h2.2zM72.5 41.1h1.7zM73.2 41.1h1.1zM73.7 41.2h.6z"/>
<path d="M73.7 40h.6zM73.2 40.1h1.1zM72.5 40.2h1.7zM71.9 40.3h2.2zM71.3 40.4h2.8zM70.6 40.5h3.4zM70 40.6h3.9z"/>
<path d="M94.5 48.8h.6zM94.6 48.9h1.1zM94.7 48.9h1.7zM94.7 49h2.2zM94.7 49.1h2.8zM94.8 49.2h3.4zM94.9 49.3h3.9z"/>
<path d="M94.9 49.4h4.5zM94.9 49.4h3.9zM94.8 49.5h3.4zM94.7 49.6h2.8zM94.7 49.7h2.2zM94.7 49.8h1.7zM94.6 49.9h1.1zM94.5 50h.6z"/>
<path d="M107.4 40.6h4.5zM108.1 40.7h3.9zM108.7 40.8h3.4zM109.4 40.9h2.8zM110 41h2.2zM110.6 41.1h1.7zM111.3 41.1h1.1zM111.8 41.2h.6z"/>
<path d="M107.4 49.4h4.5zM108.1 49.4h3.9zM108.7 49.5h3.4zM109.4 49.6h2.8zM110 49.7h2.2zM110.6 49.8h1.7zM111.3 49.9h1.1zM111.8 50h.6z"/>
<path d="M111.8 40h.6zM111.3 40.1h1.1zM110.6 40.2h1.7zM110 40.3h2.2zM109.4 40.4h2.8zM108.7 40.5h3.4zM108.1 40.6h3.9z"/>
<path d="M111.8 48.8h.6zM111.3 48.9h1.1zM110.6 48.9h1.7zM110 49h2.2zM109.4 49.1h2.8zM108.7 49.2h3.4zM108.1 49.3h3.9z"/>
<path d="M118.5 40h.6zM118.6 40.1h1.1zM118.7 40.2h1.7zM118.7 40.3h2.3zM118.8 40.4h2.8zM118.9 40.5h3.4zM119 40.6h3.9z"/>
<path d="M118.5 48.8h.6zM118.6 48.9h1.1zM118.7 48.9h1.7zM118.7 49h2.3zM118.8 49.1h2.8zM118.9 49.2h3.4zM119 49.3h3.9z"/>
<path d="M119 40.6h4.4zM119 40.7h3.9zM118.9 40.8h3.4zM118.8 40.9h2.8zM118.7 41h2.3zM118.7 41.1h1.7zM118.6 41.1h1.1zM118.5 41.2h.6z"/>
<path d="M119 49.4h4.4zM119 49.4h3.9zM118.9 49.5h3.4zM118.8 49.6h2.8zM118.7 49.7h2.3zM118.7 49.8h1.7zM118.6 49.9h1.1zM118.5 50h.6z"/>
<path d="M131.5 49.4h4.5zM132.2 49.4h3.9zM132.8 49.5h3.3zM133.4 49.6h2.8zM134 49.7h2.2zM134.6 49.8h1.7zM135.3 49.9h1.1zM135.9 50h.6z"/>
<path d="M135.9 48.8h.6zM135.3 48.9h1.1zM134.6 48.9h1.7zM134 49h2.2zM133.4 49.1h2.8zM132.8 49.2h3.3zM132.2 49.3h3.9z"/>
<path d="M144 53.6h.2zM144 53.7h.2zM144 53.8h.2zM144 53.8h.2zM144 53.9h.2zM144 54h.2zM144 54.1h.2zM144 54.2h.2zM143.9 54.3h.3zM143.9 54.4h.3zM143.9 54.4h.3zM143.9 54.5h.3zM143.9 54.6h.3zM143.9 54.7h.3zM143.9 54.8h.3zM143.8 54.9h.4zM143.8 54.9h.4zM143.8 55h.4zM143.8 55.1h.4zM143.8 55.2h.4zM143.8 55.3h.4zM143.8 55.4h.4zM143.8 55.5h.4zM143.8 55.5h.4zM143.8 55.6h.4zM143.8 55.7h.4zM143.8 55.8h.4zM143.8 55.9h.4zM143.8 56h.4zM143.8 56h.4zM143.7 56.1h.5zM143.7 56.2h.5zM143.7 56.3h.5zM143.7 56.4h.5zM143.7 56.5h.5zM143.7 56.6h.5zM143.7 56.6h.5zM143.6 56.7h.6zM143.6 56.8h.6zM143.6 56.9h.5zM143.6 57h.4zM143.6 57.1h.2zM143.6 57.1h.2z"/>
<path d="M144.2 53h.2zM144.2 53.1h.2zM144.2 53.2h.2zM144.2 53.3h.2zM144.2 53.3h.2zM144.2 53.4h.2zM144.2 53.5h.2zM144.2 53.6h.2zM144.2 53.7h.2zM144.2 53.8h.2zM144.2 53.8h.2zM144.2 53.9h.2zM144.2 54h.2zM144.2 54.1h.2zM144.2 54.2h.2zM144.2 54.3h.3zM144.2 54.4h.3zM144.2 54.4h.3zM144.2 54.5h.3zM144.2 54.6h.3zM144.2 54.7h.3zM144.2 54.8h.3zM144.2 54.9h.4zM144.2 54.9h.4zM144.2 55h.4zM144.2 55.1h.4zM144.2 55.2h.4zM144.2 55.3h.4zM144.2 55.4h.4zM144.2 55.5h.5zM144.2 55.5h.5zM144.2 55.6h.5zM144.2 55.7h.5zM144.2 55.8h.5zM144.2 55.9h.5zM144.2 56h.5zM144.2 56h.5zM144.2 56.1h.6zM144.2 56.2h.6zM144.2 56.3h.6zM144.2 56.4h.6zM144.2 56.5h.6zM144.2 56.6h.6zM144.2 56.6h.6zM144.2 56.7h.7zM144.2 56.8h.7zM144.4 56.9h.5zM144.4 57h.5zM144.5 57.1h.4zM144.7 57.1h.2z"/>
<path d="M50.7 187.5h.2zM50.7 187.6h.3zM50.7 187.7h.4zM50.7 187.8h.5zM50.7 187.9h.6zM50.7 188h.6zM50.8 188h.5zM50.8 188.1h.5zM50.8 188.2h.5zM50.8 188.3h.5zM50.8 188.4h.5zM50.8 188.5h.5zM50.8 188.6h.5zM50.9 188.6h.4zM50.9 188.7h.4zM50.9 188.8h.4zM50.9 188.9h.4zM50.9 189h.4zM50.9 189.1h.4zM50.9 189.1h.4zM50.9 189.2h.4zM51 189.3h.3zM51 189.4h.3zM51 189.5h.3zM51 189.6h.3zM51 189.7h.3zM51 189.7h.3zM51 189.8h.3zM51.1 189.9h.2zM51.1 190h.2zM51.1 190.1h.2zM51.1 190.2h.2zM51.1 190.2h.2zM51.1 190.3h.2zM51.1 190.4h.2zM51.1 190.5h.2zM51.1 190.6h.2zM51.1 190.7h.2zM51.1 190.8h.2zM51.1 190.8h.2zM51.1 190.9h.2zM51.1 191h.2zM51.1 191.1h.2z"/>
<path d="M51.1 199.6h.2zM51.1 199.7h.2zM51.1 199.8h.2zM51.1 199.9h.2zM51.1 200h.2zM51.1 200.1h.2zM51.1 200.2h.2zM51.1 200.2h.2zM51.1 200.3h.2zM51.1 200.4h.2zM51.1 200.5h.2zM51.1 200.6h.2zM51.1 200.7h.2zM51.1 200.7h.2zM51.1 200.8h.2zM51 200.9h.3zM51 201h.3zM51 201.1h.3zM51 201.2h.3zM51 201.3h.3zM51 201.3h.3zM51 201.4h.3zM50.9 201.5h.4zM50.9 201.6h.4zM50.9 201.7h.4zM50.9 201.8h.4zM50.9 201.8h.4zM50.9 201.9h.4zM50.9 202h.4zM50.9 202.1h.4zM50.8 202.2h.5zM50.8 202.3h.5zM50.8 202.4h.5zM50.8 202.4h.5zM50.8 202.5h.5zM50.8 202.6h.5zM50.8 202.7h.5zM50.7 202.8h.6zM50.7 202.9h.6zM50.7 202.9h.5zM50.7 203h.4zM50.7 203.1h.3zM50.7 203.2h.2z"/>
<path d="M51.3 199.1h.2zM51.3 199.1h.2zM51.3 199.2h.2zM51.3 199.3h.2zM51.3 199.4h.2zM51.3 199.5h.2zM51.3 199.6h.2zM51.3 199.6h.3zM51.3 199.7h.3zM51.3 199.8h.3zM51.3 199.9h.3zM51.3 200h.3zM51.3 200.1h.3zM51.3 200.2h.3zM51.3 200.2h.3zM51.3 200.3h.3zM51.3 200.4h.3zM51.3 200.5h.3zM51.3 200.6h.3zM51.3 200.7h.3zM51.3 200.7h.3zM51.3 200.8h.3zM51.3 200.9h.4zM51.3 201h.4zM51.3 201.1h.4zM51.3 201.2h.4zM51.3 201.3h.4zM51.3 201.3h.4zM51.3 201.4h.4zM51.3 201.5h.5zM51.3 201.6h.5zM51.3 201.7h.5zM51.3 201.8h.5zM51.3 201.8h.5zM51.3 201.9h.5zM51.3 202h.5zM51.3 202.1h.5zM51.3 202.2h.6zM51.3 202.3h.6zM51.3 202.4h.6zM51.3 202.4h.6zM51.3 202.5h.6zM51.3 202.6h.6zM51.3 202.7h.6zM51.3 202.8h.7zM51.3 202.9h.7zM51.5 202.9h.5zM51.6 203h.4zM51.6 203.1h.4zM51.8 203.2h.2z"/>
<path d="M51.8 187.5h.2zM51.6 187.6h.4zM51.6 187.7h.4zM51.5 187.8h.5zM51.3 187.9h.7zM51.3 188h.7zM51.3 188h.6zM51.3 188.1h.6zM51.3 188.2h.6zM51.3 188.3h.6zM51.3 188.4h.6zM51.3 188.5h.6zM51.3 188.6h.6zM51.3 188.6h.5zM51.3 188.7h.5zM51.3 188.8h.5zM51.3 188.9h.5zM51.3 189h.5zM51.3 189.1h.5zM51.3 189.1h.5zM51.3 189.2h.5zM51.3 189.3h.4zM51.3 189.4h.4zM51.3 189.5h.4zM51.3 189.6h.4zM51.3 189.7h.4zM51.3 189.7h.4zM51.3 189.8h.4zM51.3 189.9h.3zM51.3 190h.3zM51.3 190.1h.3zM51.3 190.2h.3zM51.3 190.2h.3zM51.3 190.3h.3zM51.3 190.4h.3zM51.3 190.5h.3zM51.3 190.6h.3zM51.3 190.7h.3zM51.3 190.8h.3zM51.3 190.8h.3zM51.3 190.9h.3zM51.3 191h.3zM51.3 191.1h.3zM51.3 191.2h.2zM51.3 191.3h.2zM51.3 191.3h.2zM51.3 191.4h.2zM51.3 191.5h.2zM51.3 191.6h.2zM51.3 191.7h.2z"/>
<path d="M143.6 187.5h.2zM143.6 187.6h.2zM143.6 187.7h.4zM143.6 187.8h.5zM143.6 187.9h.6zM143.6 188h.6zM143.7 188h.5zM143.7 188.1h.5zM143.7 188.2h.5zM143.7 188.3h.5zM143.7 188.4h.5zM143.7 188.5h.5zM143.7 188.6h.5zM143.8 188.6h.4zM143.8 188.7h.4zM143.8 188.8h.4zM143.8 188.9h.4zM143.8 189h.4zM143.8 189.1h.4zM143.8 189.1h.4zM143.8 189.2h.4zM143.8 189.3h.4zM143.8 189.4h.4zM143.8 189.5h.4zM143.8 189.6h.4zM143.8 189.7h.4zM143.8 189.7h.4zM143.8 189.8h.4zM143.9 189.9h.3zM143.9 190h.3zM143.9 190.1h.3zM143.9 190.2h.3zM143.9 190.2h.3zM143.9 190.3h.3zM143.9 190.4h.3zM144 190.5h.2zM144 190.6h.2zM144 190.7h.2zM144 190.8h.2zM144 190.8h.2zM144 190.9h.2zM144 191h.2zM144 191.1h.2z"/>
<path d="M144.7 187.5h.2zM144.5 187.6h.4zM144.4 187.7h.5zM144.4 187.8h.5zM144.2 187.9h.7zM144.2 188h.7zM144.2 188h.6zM144.2 188.1h.6zM144.2 188.2h.6zM144.2 188.3h.6zM144.2 188.4h.6zM144.2 188.5h.6zM144.2 188.6h.6zM144.2 188.6h.5zM144.2 188.7h.5zM144.2 188.8h.5zM144.2 188.9h.5zM144.2 189h.5zM144.2 189.1h.5zM144.2 189.1h.5zM144.2 189.2h.5zM144.2 189.3h.4zM144.2 189.4h.4zM144.2 189.5h.4zM144.2 189.6h.4zM144.2 189.7h.4zM144.2 189.7h.4zM144.2 189.8h.4zM144.2 189.9h.3zM144.2 190h.3zM144.2 190.1h.3zM144.2 190.2h.3zM144.2 190.2h.3zM144.2 190.3h.3zM144.2 190.4h.3zM144.2 190.5h.2zM144.2 190.6h.2zM144.2 190.7h.2zM144.2 190.8h.2zM144.2 190.8h.2zM144.2 190.9h.2zM144.2 191h.2zM144.2 191.1h.2zM144.2 191.2h.2zM144.2 191.3h.2zM144.2 191.3h.2zM144.2 191.4h.2zM144.2 191.5h.2zM144.2 191.6h.2zM144.2 191.7h.2z"/>
<path d="M99.4 209h4.5zM100.2 209h3.8zM100.8 209.1h3.3zM101.6 209.2h2.5zM102.3 209.3h1.9zM103 209.4h1.3zM103.7 209.5h.7z"/>
<path d="M103.8 208.4h.6zM103.2 208.4h1.1zM102.5 208.5h1.7zM101.9 208.6h2.2zM101.3 208.7h2.8zM100.7 208.8h3.4zM100.1 208.9h3.9z"/>
<path d="M126.6 208.4h.6zM126.7 208.4h1.1zM126.7 208.5h1.7zM126.7 208.6h2.3zM126.8 208.7h2.8zM126.8 208.8h3.5zM126.9 208.9h4z"/>
<path d="M126.9 209h4.6zM126.9 209h3.9zM126.8 209.1h3.3zM126.7 209.2h2.7zM126.7 209.3h2zM126.7 209.4h1.2zM126.6 209.5h.7z"/>
</g>
<text font-size="15.6" x="100" y="270.1">Деталь</text>
<text font-size="10.6" x="86.4" y="288.5">Сталь 10 ГОСТ 1050-2013</text>
<g font-size="7.8">
<text x="53.3" y="38.1">4</text>
<text x="111.9" y="38.1">16</text>
<text x="80.4" y="46.8">8,03</text>
<text x="138.4" y="46.8">8,03</text>
<text x="45.3" y="51.8" transform="rotate(-90 45.3 51.8)">6</text>
<text x="141.6" y="125.4" transform="rotate(-90 141.6 125.4)">4</text>
<text x="141.6" y="122.2" transform="rotate(-90 141.6 122.2)">0</text>
<text x="141.6" y="127.5" transform="rotate(-90 141.6 127.5)">1</text>
<text x="48.8" y="197.8" transform="rotate(-90 48.8 197.8)">6</text>
<text x="108" y="206.4">32,05</text>
<text x="173.5" y="267.5">0,15</text>
<text x="192.9" y="267.5">1:1</text>
</g>
<g font-size="5.4">
<text x="12.8" y="46.9" transform="rotate(-90 12.8 46.9)">Перв. примен.</text>
<text x="12.8" y="103.8" transform="rotate(-90 12.8 103.8)">Справ. №</text>
<text x="12.8" y="176.7" transform="rotate(-90 12.8 176.7)">Подп. и дата</text>
<text x="12.8" y="205.8" transform="rotate(-90 12.8 205.8)">Инв. № дубл.</text>
<text x="12.8" y="231.6" transform="rotate(-90 12.8 231.6)">Взам. инв. №</text>
<text x="159.1" y="256.8">Лит.</text>
<text x="173.1" y="256.8">Масса</text>
<text x="188" y="256.8">Масштаб</text>
<text x="12.8" y="261.7" transform="rotate(-90 12.8 261.7)">Подп. и дата</text>
<text x="41.2" y="261.8">№ докум.</text>
<text x="63.6" y="261.8">Подп.</text>
<text x="21" y="266.8">Разраб.</text>
<text x="21" y="271.8">Пров.</text>
<text x="21" y="276.8">Т.контр.</text>
<text x="156.9" y="276.8">Лист</text>
<text x="177.9" y="276.8">Листов</text>
<text x="198.4" y="276.8">1</text>
<text x="21" y="286.8">Н.контр.</text>
<text x="7.5" y="292.5" transform="rotate(-90 7.5 292.5)">КОМПАС-3Dv21 Учебнаяверсия©2022ООО&quot;АСКОН-Системыпроектирования&quot;, Россия. Всеправазащищены.</text>
<text x="12.8" y="290.8" transform="rotate(-90 12.8 290.8)">Инв. № подл.</text>
<text x="21" y="291.8">Утв.</text>
<text x="8.5" y="296.7">Недлякоммерческогоиспользования</text>
<text x="96" y="296.8">Копировал</text>
<text x="166" y="296.8">Формат</text>
<text x="186" y="296.8">A4</text>
</g>
<g font-size="5.3">
<text x="21.1" y="261.8">Изм.</text>
<text x="28.1" y="261.8">Лист</text>
<text x="76.1" y="261.8">Дата</text>
</g>
</svg>
